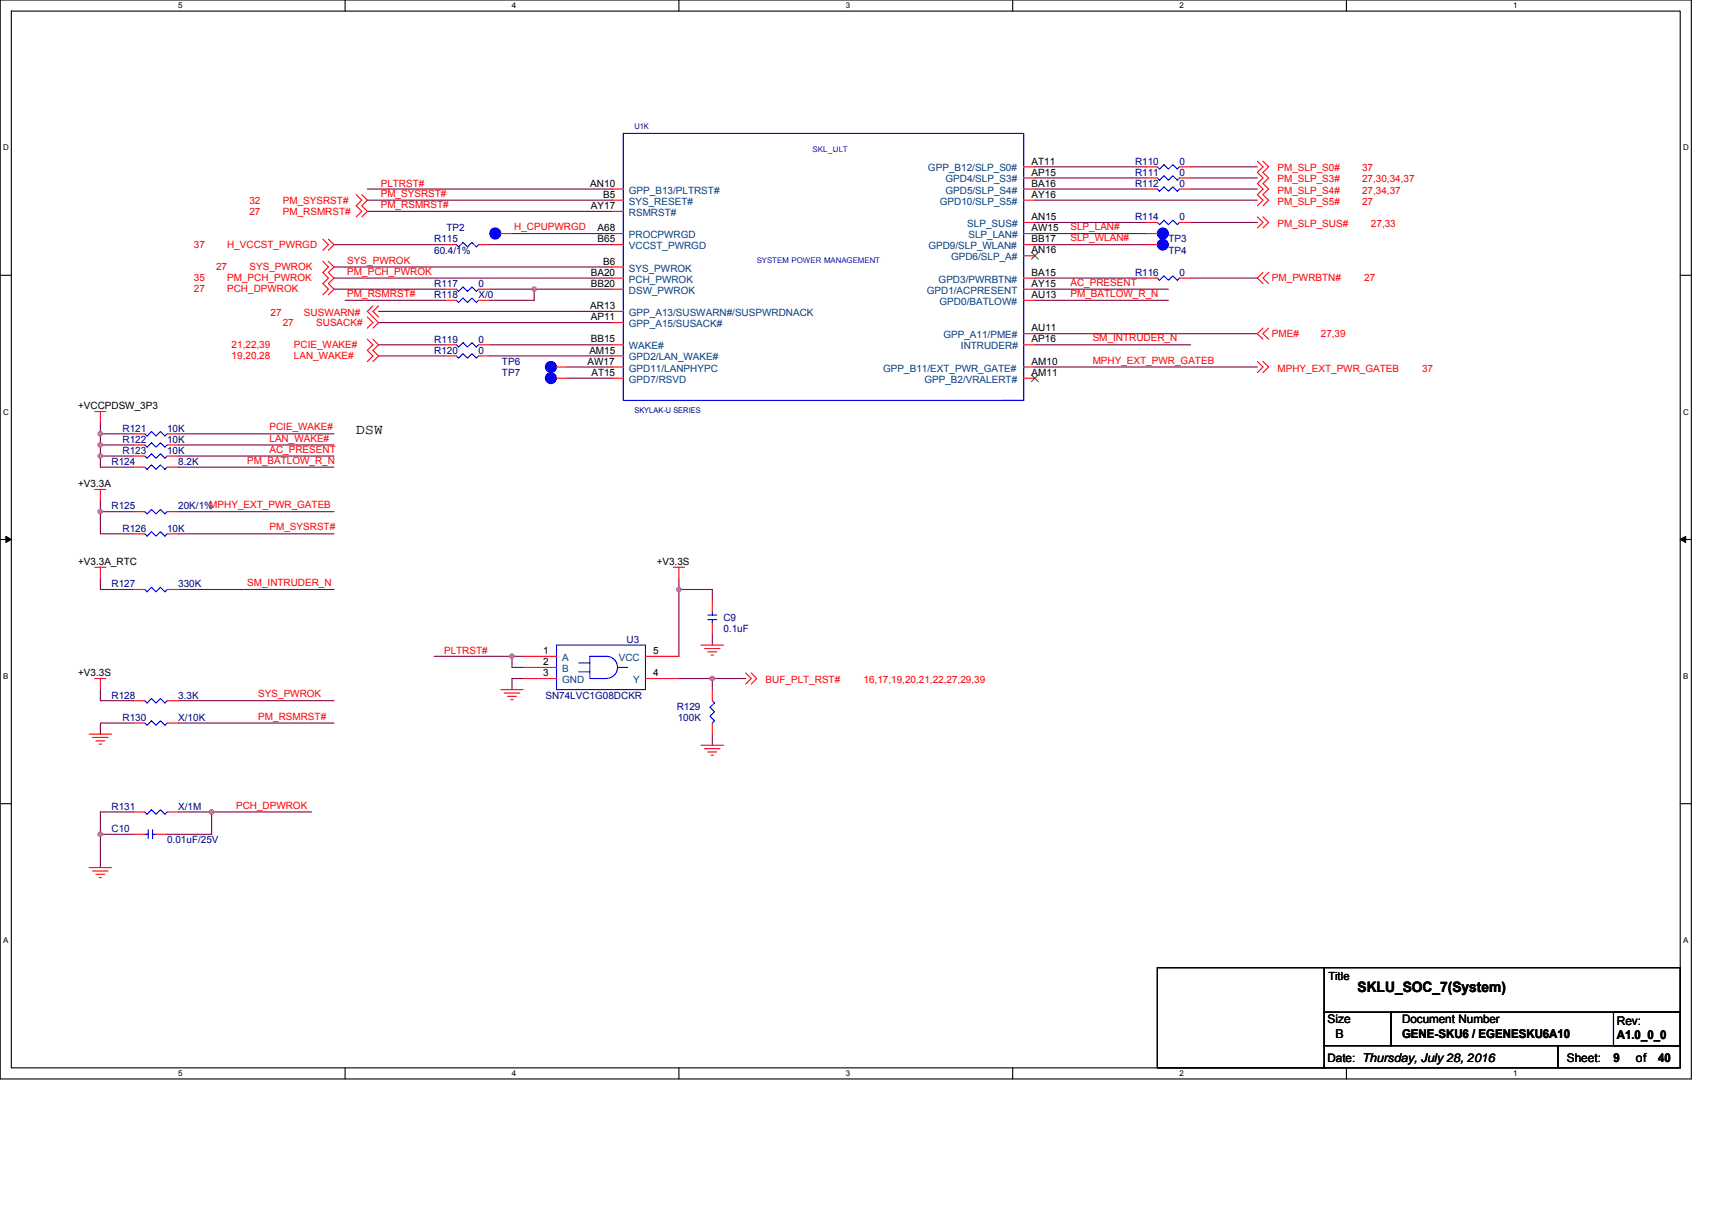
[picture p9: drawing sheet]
<svg xmlns="http://www.w3.org/2000/svg" width="297mm" height="210mm" viewBox="0 0 297 210" stroke-linecap="round" stroke-linejoin="round" font-family="sans-serif">
<path d="M0 0h293.5v187.2h-293.5zM2 1.9h289.5v183.4h-289.5z" fill="none" stroke="#000" stroke-width=".19"/>
<g fill="#fff">
<path d="M30.9 .2h.8v1.6h-.8z"/>
<path d="M30.9 185.5h.8v1.6h-.8z"/>
</g>
<path d="M59.9 0v1.9M59.9 185.3v1.9" fill="none" stroke="#000" stroke-width=".19"/>
<g fill="#fff">
<path d="M88.8 .2h.8v1.6h-.8z"/>
<path d="M88.8 185.5h.8v1.6h-.8z"/>
</g>
<path d="M117.8 0v1.9M117.8 185.3v1.9" fill="none" stroke="#000" stroke-width=".19"/>
<g fill="#fff">
<path d="M146.7 .2h.8v1.6h-.8z"/>
<path d="M146.7 185.5h.8v1.6h-.8z"/>
</g>
<path d="M175.7 0v1.9M175.7 185.3v1.9" fill="none" stroke="#000" stroke-width=".19"/>
<g fill="#fff">
<path d="M204.7 .2h.7v1.6h-.7z"/>
<path d="M204.7 185.5h.7v1.6h-.7z"/>
</g>
<path d="M233.6 0v1.9M233.6 185.3v1.9" fill="none" stroke="#000" stroke-width=".19"/>
<g fill="#fff">
<path d="M262.6 .2h.7v1.6h-.7z"/>
<path d="M262.6 185.5h.7v1.6h-.7z"/>
<path d="M.5 24.8h1v1.6h-1z"/>
<path d="M292 24.8h1v1.6h-1z"/>
<path d="M.5 70.7h1v1.5h-1z"/>
<path d="M292 70.7h1v1.5h-1z"/>
</g>
<path d="M0 47.8h2M291.5 47.8h2" fill="none" stroke="#000" stroke-width=".19"/>
<g fill="#fff">
<path d="M.5 116.5h.9v1.6h-.9z"/>
<path d="M292 116.5h.9v1.6h-.9z"/>
</g>
<path d="M0 93.6h2M291.5 93.6h2" fill="none" stroke="#000" stroke-width=".19"/>
<path d="M1 93.1l1 .5-1 .5zM291.5 93.6l1-.5v1z" fill="#000" stroke="#000" stroke-width=".17"/>
<g fill="#fff">
<path d="M.5 162.4h.9v1.5h-.9z"/>
<path d="M292 162.4h.9v1.5h-.9z"/>
</g>
<path d="M0 139.5h2M291.5 139.5h2M200.8 167.9h29v17.4h-29zM229.8 175.7h11.5v5.8h-11.5zM229.8 167.9h61.7v7.8h-61.7zM241.3 175.7h50.2v5.8h-50.2zM279.9 175.7h11.6v5.8h-11.6zM229.8 181.5h40.5v3.8h-40.5zM270.3 181.5h21.2v3.8h-21.2z" fill="none" stroke="#000" stroke-width=".19"/>
<g fill="none" stroke="#800040" stroke-width=".19">
<path d="M63.7 32.8h42.5M63.7 34.7h42.5M63.7 36.7h42.5M179.6 38.6h19.3M179.6 29h19.3M179.6 34.7h38.6M179.6 32.8h19.3M179.6 30.9h19.3M206.6 29h11.6M206.6 38.6h11.6M206.6 32.8h11.6M206.6 30.9h11.6"/>
<path d="M58 46.3h48.2M58 42.5h19.3M58 48.3h48.2M58 50.2h19.3M59.9 52.1h17.4M65.7 56h40.5M65.7 59.8h11.6M65.7 54h40.5M85 59.8h21.2M85 42.5h21.2M85 50.2h7.7M88.8 40.5h17.4"/>
<path d="M92.7 50.2v1.9h-7.7M92.7 50.2h13.5M179.6 48.3h19.3M179.6 40.5h19.3M179.6 59.8h27M179.6 57.9h38.6M179.6 52.1h23.1M179.6 42.5h19.3M179.6 50.2h23.1M206.6 48.3h11.6M17.4 79.1v2h5.8M17.4 73.3v2h5.8"/>
<path d="M17.4 75.3v1.9h5.8M17.4 77.2v1.9h5.8M30.9 75.3h27.1M30.9 79.1h27.1M30.9 77.2h27.1M65.7 61.8h11.6M85 61.8h21.2M98.5 65.6h7.7M98.5 63.7h7.7M179.6 63.7h38.6M17.4 88.8h5.8M17.4 88.8v3.8h5.8"/>
<path d="M17.4 86.9v1.9M30.9 92.6h27.1M30.9 88.8h27.1M30.9 81.1h27.1M17.4 119.7v1.9h5.8M17.4 100.4v1.9h5.8M30.9 102.3h27.1M75.3 113.9h13.5M88.8 113.9h2M88.8 113.9v1.9h2M90.8 117.8h-2v1.9M117.8 102.3v11.6"/>
<path d="M117.8 102.3h5.8v1.9M117.8 117.8h5.8M117.8 100.4v1.9M123.6 117.8h5.8M123.6 117.8v1.9M123.6 110v2M23.2 125.5h-5.8v1.9M30.9 121.6h27.1M30.9 125.5h27.1M123.6 127.4v1.9M17.4 144.8v5.8M17.4 144.8h5.8"/>
<path d="M23.2 140.9h-5.8v3.9M30.9 140.9h5.8v3.9h-7.7M36.7 140.9h17.4"/>
</g>
<g fill="#f0f" stroke="#f0f" stroke-width=".19">
<circle cx="117.8" cy="102.3" r=".38"/>
<circle cx="123.6" cy="117.7" r=".38"/>
<circle cx="88.8" cy="113.9" r=".38"/>
<circle cx="17.4" cy="75.3" r=".38"/>
<circle cx="92.7" cy="50.2" r=".38"/>
<circle cx="36.7" cy="140.9" r=".38"/>
<circle cx="17.4" cy="88.8" r=".38"/>
<circle cx="17.4" cy="144.8" r=".38"/>
<circle cx="17.4" cy="79.1" r=".38"/>
<circle cx="17.4" cy="77.2" r=".38"/>
</g>
<g fill="none" stroke="#f00" stroke-width=".19">
<path d="M61.8 33.8l1 .9-1 1 1 1-1 .9M62.8 33.8l.9 .9-.9 1 .9 1-.9 .9M106.2 32.8h1.9M106.2 34.7h1.9M106.2 36.7h1.9M177.6 29h2M177.6 30.9h2M177.6 32.8h2M177.6 34.7h2M177.6 38.6h2M198.9 38.6h1.9M198.9 29h1.9"/>
<path d="M198.9 30.9h1.9M198.9 32.8h1.9M204.7 38.6h1.9M204.7 29h1.9M204.7 30.9h1.9M204.7 32.8h1.9M218.2 28l.9 1-.9 .9 .9 1-.9 1 .9 .9-.9 1 .9 .9-.9 1M218.2 37.6l.9 1-.9 1M219.1 28l1 1-1 .9 1 1-1 1 1 .9-1 1 1 .9-1 1M219.1 37.6l1 1-1 1M56 41.5l1 1-1 .9M56 45.4l1 .9-1 1 1 1-1 .9 1 1-1 1"/>
<path d="M57 41.5l1 1-1 .9M57 45.4l1 .9-1 1 1 1-1 .9 1 1-1 1M63.7 58.9l1 .9-1 1 1 1-1 .9M63.7 55l1 1-1 .9M64.7 53.1l-1 .9 2 2-1 .9M64.7 58.9l1 .9-1 1 1 1-1 .9M65.7 53.1l-1 .9 1 1M77.3 50.2h1.9M77.3 42.5h1.9M77.3 52.1h1.9M77.3 59.8h1.9M83 50.2h2"/>
<path d="M83 42.5h2M83 52.1h2M83 59.8h2M86.9 40.5h1.9M106.2 40.5h1.9M106.2 42.5h1.9M106.2 46.3h1.9M106.2 48.3h1.9M106.2 50.2h1.9M106.2 54h1.9M106.2 56h1.9M106.2 59.8h1.9"/>
<path d="M177.6 40.5h2M177.6 42.5h2M177.6 44.4h2M177.6 48.3h2M177.6 50.2h2M177.6 52.1h2M177.6 57.9h2M177.6 59.8h2M198.9 48.3h1.9M198.9 42.5h1.9M198.9 40.5h1.9M204.7 48.3h1.9"/>
<path d="M219.1 47.3l-.9 1 .9 .9M219.1 56.9l-.9 1 .9 1M220.1 47.3l-1 1 1 .9M220.1 56.9l-1 1 1 1M16.4 71.4h2M17.4 71.4v1.9M23.2 79.1h1.9M23.2 75.3h1.9M23.2 77.2h1.9M29 79.1h1.9M29 75.3h1.9M29 77.2h1.9"/>
<path d="M77.3 61.8h1.9M83 61.8h2M96.6 65.6h1.9M96.6 63.7h1.9M106.2 61.8h1.9M106.2 63.7h1.9M106.2 65.6h1.9M177.6 63.7h2M177.6 65.6h2M218.2 62.7l.9 1-.9 1M219.1 62.7l1 1-1 1M16.4 98.4h2"/>
<path d="M16.4 84.9h2M17.4 98.4v2M17.4 84.9v2M23.2 81.1h1.9M23.2 92.6h1.9M23.2 88.8h1.9M29 88.8h1.9M29 81.1h1.9M29 92.6h1.9M116.8 98.4h2M117.8 98.4v2M16.4 117.8h2"/>
<path d="M17.4 117.8v1.9M23.2 102.3h1.9M29 102.3h1.9M86.9 119.7h3.9M90.8 113.9h5.8M90.8 115.8h5.8M90.8 117.8h5.8M112 113.9h5.8M112 117.8h5.8M121.6 112h3.9M122.2 112.5h2.7M122.8 113.1h1.6"/>
<path d="M123.4 113.7h.4M123.6 119.7v1.9M123.6 108.1v1.9M123.6 104.2v2M129.4 116.8l.9 1-.9 .9M130.3 116.8l1 1-1 .9M15.5 127.4h3.8M16.1 128h2.7M16.6 128.6h1.6M17.2 129.1h.4M23.2 125.5h1.9M23.2 121.6h1.9"/>
<path d="M29 125.5h1.9M29 121.6h1.9M87.5 120.3h2.7M88.1 120.8h1.5M88.6 121.4h.4M121.6 129.3h3.9M122.2 129.9h2.7M122.8 130.5h1.6M123.4 131.1h.4M123.6 125.5v1.9M15.5 150.6h3.8M16.1 151.2h2.7"/>
<path d="M16.6 151.7h1.6M17.2 152.3h.4M23.2 140.9h1.9M23.2 144.8h1.9M27.1 144.8h1.9M29 140.9h1.9"/>
</g>
<g fill="#00f" stroke="#00f" stroke-width=".19">
<circle cx="201.8" cy="42.5" r=".95"/>
<circle cx="95.6" cy="65.6" r=".95"/>
<circle cx="95.6" cy="63.7" r=".95"/>
<circle cx="85.9" cy="40.5" r=".96"/>
<circle cx="201.8" cy="40.5" r=".96"/>
</g>
<g fill="none" stroke="#00f" stroke-width=".19">
<path d="M204.7 38.6l-.4 .4-.8-.8-.8 .8-.8-.8-.7 .8-.4-.4M204.7 29l-.4 .3-.8-.7-.8 .7-.8-.7-.7 .7-.4-.3M204.7 30.9l-.4 .4-.8-.8-.8 .8-.8-.8-.7 .8-.4-.4M204.7 32.8l-.4 .4-.8-.8-.8 .8-.8-.8-.7 .8-.4-.4M83 50.2l-.3 .4-.8-.8-.8 .8-.8-.8-.7 .8-.4-.4M83 42.5l-.3 .3-.8-.7-.8 .7-.8-.7-.7 .7-.4-.3M83 52.1l-.3 .4-.8-.8-.8 .8-.8-.8-.7 .8-.4-.4M83 59.8l-.3 .4-.8-.7-.8 .7-.8-.7-.7 .7-.4-.4M204.7 48.3l-.4 .3-.8-.7-.8 .7-.8-.7-.7 .7-.4-.3M29 79.1l-.4 .4-.8-.7-.7 .7-.8-.7-.8 .7-.4-.4M29 75.3l-.4 .4-.8-.8-.7 .8-.8-.8-.8 .8-.4-.4M29 77.2l-.4 .4-.8-.8-.7 .8-.8-.8-.8 .8-.4-.4"/>
<path d="M83 61.8l-.3 .3-.8-.7-.8 .7-.8-.7-.7 .7-.4-.3M173.8 69.5h3.8v-46.3h-69.5v46.3h69.5M25.1 88.8l.4 .4 .8-.8 .8 .8 .7-.8 .8 .8 .4-.4M29 81.1l-.4 .3-.8-.7-.7 .7-.8-.7-.8 .7-.4-.3M29 92.6l-.4 .4-.8-.7-.7 .7-.8-.7-.8 .7-.4-.4M29 102.3l-.4 .4-.8-.8-.7 .8-.8-.8-.8 .8-.4-.4M96.6 112h15.4v7.7h-15.4zM100.4 116.6h1.9M100.4 115h1.9M105.2 117.7a1.92 1.92 0 0 0 1.9-1.9 1.92 1.92 0 0 0-1.9-1.9h-2.9v3.9h2.9M107.2 115.8h1.7M122.8 106.7h1.6"/>
<path d="M122.8 107.5h1.6M123.6 106.2v.5M123.6 107.5v.6M25.1 125.5l.4 .4 .8-.8 .8 .8 .7-.8 .8 .8 .4-.4M29 121.6l-.4 .4-.8-.8-.7 .8-.8-.8-.8 .8-.4-.4M123.6 121.6l.4 .4-.8 .8 .8 .7-.8 .8 .8 .8-.4 .4M25.1 144.8h.6M25.7 144v1.5M26.5 144v1.5M26.5 144.8h.6M29 140.9l-.4 .4-.8-.8-.7 .8-.8-.8-.8 .8-.4-.4"/>
</g>
<path d="M179 43.8l1.1 1.2M180.1 43.8l-1.1 1.2M179 65.1l1.1 1.1M180.1 65.1l-1.1 1.1" fill="none" stroke="#804000" stroke-width=".17"/>
<g font-size="2.5">
<text x="61.8" y="75.3">DSW</text>
<text x="235.5" y="172.2">SKLU_SOC_7(System)</text>
</g>
<g font-size="2.1">
<text x="230.3" y="177.5">Size</text>
<text x="280.5" y="177.9">Rev:</text>
<text x="231.7" y="180.1">B</text>
<text x="243.3" y="180.1">GENE-SKU6 / EGENESKU6A10</text>
<text x="271.8" y="184.3">Sheet:</text>
<text x="279.9" y="184.4">9</text>
<text x="280.5" y="180.3">A1.0_0_0</text>
<text x="283.8" y="184.3">of</text>
<text x="287.7" y="184.4">40</text>
</g>
<g font-size="2">
<text x="243.3" y="177.5">Document Number</text>
<text x="230.3" y="184.2">Date: Thursday, July 28, 2016</text>
</g>
<text font-size="1.9" x="230.5" y="170.1">Title</text>
<g font-size="1.7" fill="#004080">
<text x="161" y="29.7">GPP_B12/SLP_S0#</text>
<text x="109.1" y="33.6">GPP_B13/PLTRST#</text>
<text x="109.1" y="35.5">SYS_RESET#</text>
<text x="163.1" y="35.5">GPD10/SLP_S5#</text>
<text x="164" y="31.7">GPD4/SLP_S3#</text>
<text x="164" y="33.6">GPD5/SLP_S4#</text>
<text x="109.1" y="37.5">RSMRST#</text>
<text x="109.1" y="41.3">PROCPWRGD</text>
<text x="167.8" y="39.4">SLP_SUS#</text>
<text x="168" y="41.3">SLP_LAN#</text>
<text x="109.1" y="43.2">VCCST_PWRGD</text>
<text x="109.1" y="47.1">SYS_PWROK</text>
<text x="161.1" y="43.2">GPD9/SLP_WLAN#</text>
<text x="165" y="45.2">GPD6/SLP_A#</text>
<text x="109.1" y="49">PCH_PWROK</text>
<text x="109.1" y="51">DSW_PWROK</text>
<text x="160.8" y="51">GPD1/ACPRESENT</text>
<text x="162.9" y="49">GPD3/PWRBTN#</text>
<text x="163" y="52.9">GPD0/BATLOW#</text>
<text x="109.1" y="54.8">GPP_A13/SUSWARN#/SUSPWRDNACK</text>
<text x="109.1" y="56.8">GPP_A15/SUSACK#</text>
<text x="163.7" y="58.7">GPP_A11/PME#</text>
<text x="109.1" y="60.6">WAKE#</text>
<text x="109.1" y="62.5">GPD2/LAN_WAKE#</text>
<text x="109.1" y="64.5">GPD11/LANPHYPC</text>
<text x="153.2" y="64.5">GPP_B11/EXT_PWR_GATE#</text>
<text x="166.7" y="60.6">INTRUDER#</text>
<text x="109.1" y="66.4">GPD7/RSVD</text>
<text x="160.4" y="66.4">GPP_B2/VRALERT#</text>
<text x="97.5" y="114.7">A</text>
<text x="97.5" y="116.6">B</text>
<text x="97.5" y="118.5">GND</text>
<text x="107.4" y="114.7">VCC</text>
<text x="109.9" y="118.5">Y</text>
</g>
<g font-size="1.7">
<text x="179" y="28.6">AT11</text>
<text x="102.4" y="32.4">AN10</text>
<text x="104.6" y="34.3">B5</text>
<text x="179" y="30.5">AP15</text>
<text x="179" y="32.4">BA16</text>
<text x="179" y="34.3">AY16</text>
<text x="102.5" y="36.3">AY17</text>
<text x="103.7" y="40.1">A68</text>
<text x="179" y="40.1">AW15</text>
<text x="179" y="38.2">AN15</text>
<text x="102.5" y="47.9">BA20</text>
<text x="103.7" y="42.1">B65</text>
<text x="104.6" y="45.9">B6</text>
<text x="179" y="44">AN16</text>
<text x="179" y="47.9">BA15</text>
<text x="179" y="42.1">BB17</text>
<text x="102.4" y="53.6">AR13</text>
<text x="102.5" y="49.8">BB20</text>
<text x="179" y="51.7">AU13</text>
<text x="179" y="49.8">AY15</text>
<text x="102.5" y="55.6">AP11</text>
<text x="102.5" y="59.4">BB15</text>
<text x="179" y="59.4">AP16</text>
<text x="179" y="57.5">AU11</text>
<text x="102" y="63.3">AW17</text>
<text x="102.3" y="61.4">AM15</text>
<text x="102.6" y="65.2">AT15</text>
<text x="179" y="65.2">AM11</text>
<text x="179" y="63.3">AM10</text>
<text x="13.5" y="71">+VCCPDSW_3P3</text>
<text x="13.5" y="84.5">+V3.3A</text>
<text x="13.5" y="98.1">+V3.3A_RTC</text>
<text x="113.9" y="98.1">+V3.3S</text>
<text x="94.2" y="113.5">1</text>
<text x="113.3" y="113.5">5</text>
<text x="13.5" y="117.4">+V3.3S</text>
<text x="94.2" y="115.4">2</text>
<text x="94.2" y="117.3">3</text>
<text x="113.3" y="117.3">4</text>
</g>
<g font-size="1.7" fill="#000080">
<text x="196.9" y="28.6">R110</text>
<text x="204.7" y="28.6">0</text>
<text x="196.9" y="30.5">R111</text>
<text x="196.9" y="32.4">R112</text>
<text x="204.7" y="30.5">0</text>
<text x="204.7" y="32.4">0</text>
<text x="77.4" y="40.2">TP2</text>
<text x="196.9" y="38.2">R114</text>
<text x="204.7" y="38.2">0</text>
<text x="75.3" y="42.1">R115</text>
<text x="75.3" y="44">60.4/1%</text>
<text x="196.9" y="47.9">R116</text>
<text x="202.7" y="44">TP4</text>
<text x="202.7" y="42.1">TP3</text>
<text x="204.7" y="47.9">0</text>
<text x="75.3" y="49.8">R117</text>
<text x="75.3" y="51.7">R118</text>
<text x="83" y="49.8">0</text>
<text x="83" y="51.7">X/0</text>
<text x="75.3" y="59.5">R119</text>
<text x="83" y="59.5">0</text>
<text x="75.3" y="61.4">R120</text>
<text x="83" y="61.4">0</text>
<text x="87.1" y="65.2">TP7</text>
<text x="87.1" y="63.3">TP6</text>
<text x="21.3" y="74.9">R121</text>
<text x="21.3" y="76.8">R122</text>
<text x="29" y="74.9">10K</text>
<text x="29" y="76.8">10K</text>
<text x="19.3" y="80.7">R124</text>
<text x="21.3" y="78.8">R123</text>
<text x="29" y="78.8">10K</text>
<text x="30.9" y="80.7">8.2K</text>
<text x="19.3" y="88.4">R125</text>
<text x="30.9" y="88.4">20K/1%MPHY_EXT_PWR_GATEB</text>
<text x="21.3" y="92.3">R126</text>
<text x="29" y="92.3">10K</text>
<text x="19.3" y="101.9">R127</text>
<text x="30.9" y="101.9">330K</text>
<text x="125.5" y="107.7">C9</text>
<text x="108.7" y="111.6">U3</text>
<text x="125.5" y="109.6">0.1uF</text>
<text x="19.3" y="121.2">R128</text>
<text x="21.3" y="125.1">R130</text>
<text x="30.9" y="121.2">3.3K</text>
<text x="30.9" y="125.1">X/10K</text>
<text x="94.6" y="121.2">SN74LVC1G08DCKR</text>
<text x="117.4" y="123.1">R129</text>
<text x="117.6" y="125.1">100K</text>
<text x="19.3" y="140.5">R131</text>
<text x="30.9" y="140.5">X/1M</text>
<text x="19.3" y="144.4">C10</text>
<text x="29" y="146.3">0.01uF/25V</text>
</g>
<g font-size="1.7" fill="#f00">
<text x="221.7" y="29.7">PM_SLP_S0#</text>
<text x="236.3" y="29.7">37</text>
<text x="43.3" y="35.3">32</text>
<text x="49.1" y="35.3">PM_SYSRST#</text>
<text x="66.1" y="32.4">PLTRST#</text>
<text x="66.1" y="34.1">PM_SYSRST#</text>
<text x="221.7" y="35.5">PM_SLP_S5#</text>
<text x="221.7" y="33.6">PM_SLP_S4#</text>
<text x="221.7" y="31.7">PM_SLP_S3#</text>
<text x="236.3" y="35.5">27</text>
<text x="236.3" y="33.6">27,34,37</text>
<text x="236.3" y="31.7">27,30,34,37</text>
<text x="43.3" y="37.3">27</text>
<text x="49.1" y="37.3">PM_RSMRST#</text>
<text x="66.1" y="36.1">PM_RSMRST#</text>
<text x="89.2" y="39.9">H_CPUPWRGD</text>
<text x="185.7" y="39.9">SLP_LAN#</text>
<text x="185.7" y="41.9">SLP_WLAN#</text>
<text x="221.7" y="39.4">PM_SLP_SUS#</text>
<text x="237.9" y="39.4">27,33</text>
<text x="33.6" y="43.1">37</text>
<text x="37.5" y="46.9">27</text>
<text x="39.4" y="43.1">H_VCCST_PWRGD</text>
<text x="43.3" y="46.9">SYS_PWROK</text>
<text x="60.3" y="45.7">SYS_PWROK</text>
<text x="60.3" y="47.7">PM_PCH_PWROK</text>
<text x="33.6" y="50.8">27</text>
<text x="33.6" y="48.8">35</text>
<text x="39.4" y="50.8">PCH_DPWROK</text>
<text x="39.4" y="48.8">PM_PCH_PWROK</text>
<text x="60.3" y="51.5">PM_RSMRST#</text>
<text x="185.7" y="51.5">PM_BATLOW_R_N</text>
<text x="185.7" y="49.6">AC_PRESENT</text>
<text x="220.7" y="48.8">PM_PWRBTN#</text>
<text x="236.7" y="48.8">27</text>
<text x="46.9" y="54.8">27</text>
<text x="49.1" y="56.6">27</text>
<text x="52.7" y="54.8">SUSWARN#</text>
<text x="54.9" y="56.6">SUSACK#</text>
<text x="189.6" y="59.2">SM_INTRUDER_N</text>
<text x="220.7" y="58.5">PME#</text>
<text x="229.2" y="58.5">27,39</text>
<text x="40.2" y="62.4">19,20,28</text>
<text x="40.2" y="60.4">21,22,39</text>
<text x="51" y="62.4">LAN_WAKE#</text>
<text x="51" y="60.4">PCIE_WAKE#</text>
<text x="189.6" y="63.1">MPHY_EXT_PWR_GATEB</text>
<text x="221.7" y="64.5">MPHY_EXT_PWR_GATEB</text>
<text x="246.7" y="64.5">37</text>
<text x="46.8" y="74.7">PCIE_WAKE#</text>
<text x="46.8" y="76.6">LAN_WAKE#</text>
<text x="42.9" y="80.5">PM_BATLOW_R_N</text>
<text x="46.8" y="78.5">AC_PRESENT</text>
<text x="46.8" y="92.1">PM_SYSRST#</text>
<text x="42.9" y="101.7">SM_INTRUDER_N</text>
<text x="77" y="113.5">PLTRST#</text>
<text x="132.8" y="118.5">BUF_PLT_RST#</text>
<text x="149.8" y="118.5">16,17,19,20,21,22,27,29,39</text>
<text x="44.8" y="121">SYS_PWROK</text>
<text x="44.8" y="124.9">PM_RSMRST#</text>
<text x="41" y="140.3">PCH_DPWROK</text>
</g>
<g font-size="1.4">
<text x="30.9" y="1.5">5</text>
<text x="88.8" y="1.5">4</text>
<text x="146.7" y="1.5">3</text>
<text x="204.7" y="1.5">2</text>
<text x="262.6" y="1.5">1</text>
<text x=".5" y="26.1">D</text>
<text x="292" y="26.1">D</text>
<text x=".5" y="71.9">C</text>
<text x="292" y="71.9">C</text>
<text x=".5" y="117.8">B</text>
<text x="292" y="117.8">B</text>
<text x=".5" y="163.6">A</text>
<text x="292" y="163.6">A</text>
<text x="30.9" y="186.8">5</text>
<text x="88.8" y="186.8">4</text>
<text x="146.7" y="186.8">3</text>
<text x="204.7" y="186.8">2</text>
<text x="262.6" y="186.8">1</text>
</g>
<g font-size="1.4" fill="#000080">
<text x="110.1" y="22.5">U1K</text>
<text x="110.1" y="71.7">SKYLAK-U SERIES</text>
</g>
<g font-size="1.4" fill="#00f">
<text x="140.9" y="26.3">SKL_ULT</text>
<text x="131.3" y="45.6">SYSTEM POWER MANAGEMENT</text>
</g>
</svg>
